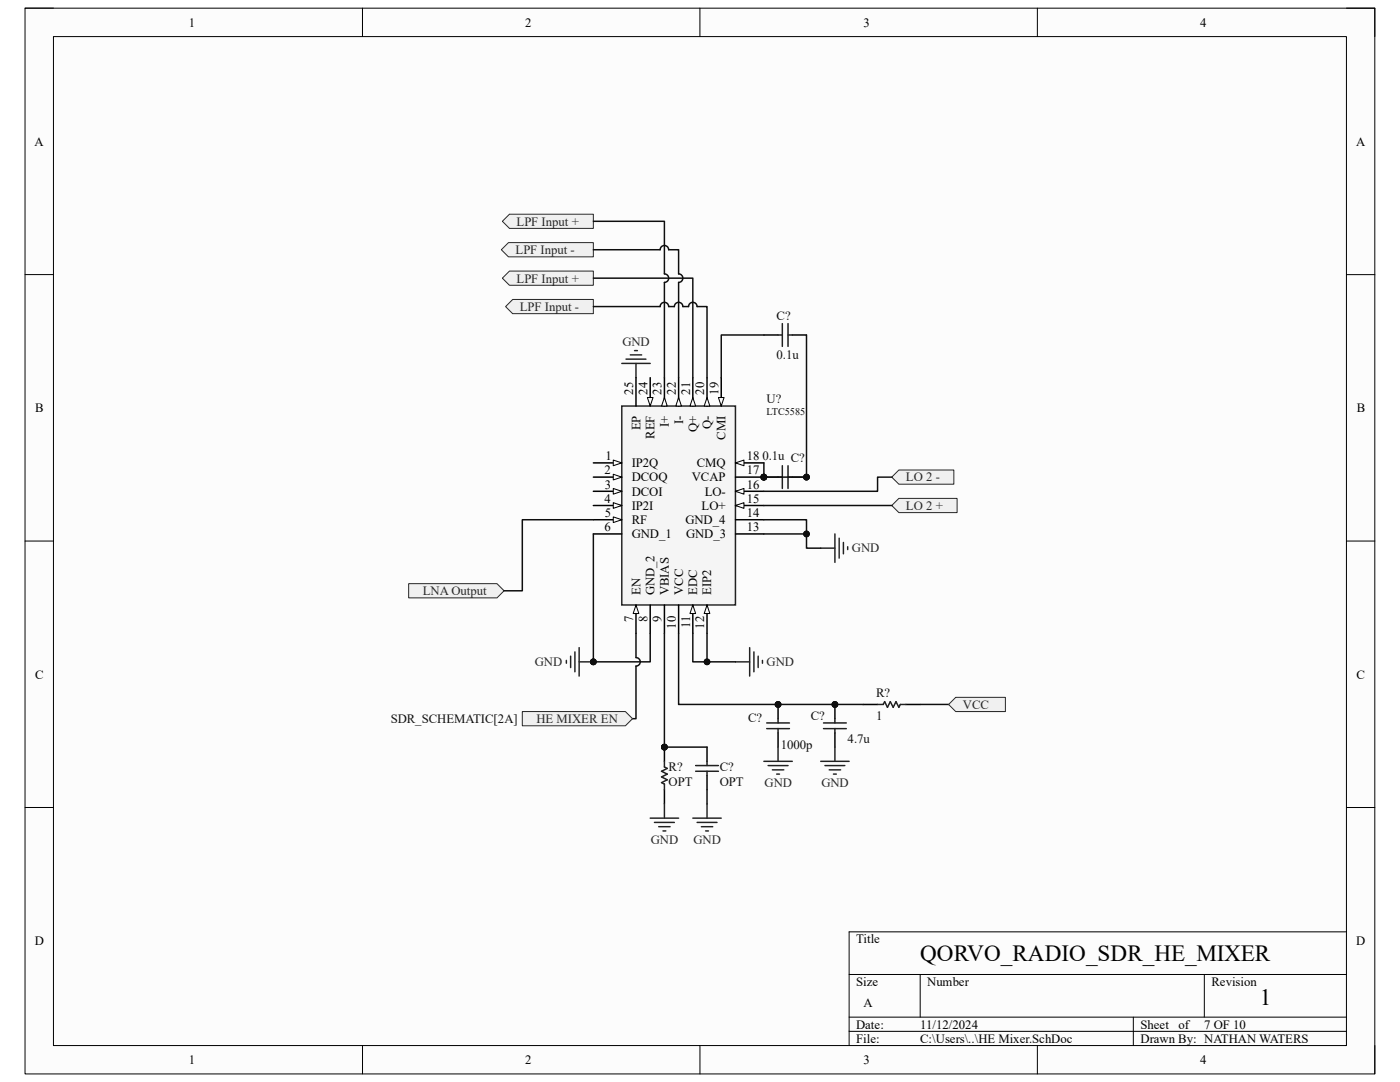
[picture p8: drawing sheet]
<svg xmlns="http://www.w3.org/2000/svg" width="279mm" height="216mm" viewBox="0 0 279 216" stroke-linecap="round" stroke-linejoin="round" font-family="sans-serif">
<path d="M5 1.6h269.4v212.7h-269.4z" fill-rule="evenodd" fill="#fcfcfc"/>
<path d="M5 1.6h269.4v212.7h-269.4z" fill="none" stroke="#000" stroke-width=".2"/>
<path d="M10.7 7.3h258v201.3h-258z" fill-rule="evenodd" fill="#fcfcfc"/>
<g fill="none" stroke="#000" stroke-width=".2">
<path d="M5 1.6h5.7M10.7 7.3h258v201.3h-258zM72.3 1.6v5.7M139.7 1.6v5.7M207 1.6v5.7M268.7 1.6h5.7v5.7M5 54.8h5.7M268.7 54.8h5.7M5 108h5.7M268.7 108h5.7M5 161.1h5.7M268.7 161.1h5.7"/>
<path d="M169.5 194.4h99.2M183.6 194.4v8.6M240.3 194.4v8.6M268.7 185.9h-99.2v22.7M72.3 208.6v5.7M139.7 208.6v5.7M169.5 203h99.2M169.5 205.8h99.2M207 208.6v5.7M226.2 203v5.6M274.4 208.6v5.7"/>
</g>
<circle cx="132.6" cy="149.1" r=".57" fill="#0e0e0e"/>
<circle cx="132.6" cy="149.1" r=".57" fill="none" stroke="#0e0e0e" stroke-width=".2"/>
<path d="M132.6 149.1v2.8M132.6 157.6v2.8" fill="none" stroke="#000" stroke-width=".3"/>
<circle cx="132.6" cy="149.1" r=".57" fill="#0e0e0e"/>
<circle cx="132.6" cy="149.1" r=".57" fill="none" stroke="#0e0e0e" stroke-width=".2"/>
<path d="M155.3 66.8h.8M156.1 64.6v4.5M157.3 64.6v4.5M157.3 66.8h.8M132.6 151.9v1.1l.6 .3-1.2 .6 1.2 .6-1.2 .5 1.2 .6-1.2 .6 .6 .2v1.2M138.8 153.9h4.6M138.8 152.8h4.6M141.1 151.9v.9M141.1 153.9v.8" fill="none" stroke="#1c1c1c" stroke-width=".3"/>
<path d="M152.4 66.8h2.9M158.1 66.8h2.9M141.1 149.1v2.8M141.1 154.7v2.9" fill="none" stroke="#000" stroke-width=".3"/>
<path d="M129.8 163.3h5.6M130.6 164.1h4M131.5 165h2.2M132.3 165.8h.6M132.6 160.4v2.9M138.3 163.3h5.6M139.1 164.1h4M140 165h2.2M140.8 165.8h.6M141.1 160.4v2.9" fill="none" stroke="#262626" stroke-width=".3"/>
<circle cx="152.4" cy="95.2" r=".57" fill="#0e0e0e"/>
<circle cx="152.4" cy="95.2" r=".57" fill="none" stroke="#0e0e0e" stroke-width=".2"/>
<circle cx="161" cy="95.2" r=".57" fill="#0e0e0e"/>
<circle cx="161" cy="95.2" r=".57" fill="none" stroke="#0e0e0e" stroke-width=".2"/>
<path d="M152.4 95.2h2.9" fill="none" stroke="#000" stroke-width=".3"/>
<circle cx="152.4" cy="95.2" r=".57" fill="#0e0e0e"/>
<circle cx="152.4" cy="95.2" r=".57" fill="none" stroke="#0e0e0e" stroke-width=".2"/>
<path d="M158.1 95.2h2.9" fill="none" stroke="#000" stroke-width=".3"/>
<circle cx="161" cy="95.2" r=".57" fill="#0e0e0e"/>
<circle cx="161" cy="95.2" r=".57" fill="none" stroke="#0e0e0e" stroke-width=".2"/>
<path d="M155.3 95.2h.8M156.1 92.9v4.6M157.3 92.9v4.6M157.3 95.2h.8M175.1 140.6h1.2l.3-.6 .5 1.1 .6-1.1 .6 1.1 .5-1.1 .6 1.1 .3-.5h1.1" fill="none" stroke="#1c1c1c" stroke-width=".3"/>
<path d="M172.3 140.6h2.8M180.8 140.6h2.8" fill="none" stroke="#000" stroke-width=".3"/>
<path d="M113 131.8v.5M113.9 130.9v2.3M114.7 130.1v3.9M115.6 132.1h2.8M115.6 129.2v5.7M146.8 132.1h2.8M149.6 129.2v5.7M150.5 130.1v3.9M151.3 130.9v2.3M152.2 131.8v.5" fill="none" stroke="#262626" stroke-width=".3"/>
<circle cx="118.4" cy="132.1" r=".57" fill="#0e0e0e"/>
<circle cx="118.4" cy="132.1" r=".57" fill="none" stroke="#0e0e0e" stroke-width=".2"/>
<path d="M124.1 72.5h5.7M124.9 71.7h4M125.8 70.8h2.3M126.6 70h.6M126.9 72.5v2.9M163.8 109.4h2.8M166.6 106.5v5.7M167.5 107.4v4M168.3 108.2v2.3M169.2 109.1v.6" fill="none" stroke="#262626" stroke-width=".3"/>
<circle cx="166.6" cy="140.6" r=".57" fill="#0e0e0e"/>
<circle cx="166.6" cy="140.6" r=".57" fill="none" stroke="#0e0e0e" stroke-width=".2"/>
<path d="M166.6 140.6v2.8M166.6 146.2v2.9" fill="none" stroke="#000" stroke-width=".3"/>
<circle cx="166.6" cy="140.6" r=".57" fill="#0e0e0e"/>
<circle cx="166.6" cy="140.6" r=".57" fill="none" stroke="#0e0e0e" stroke-width=".2"/>
<path d="M164.4 144.3h4.5M164.4 145.4h4.5M166.6 143.4v.9M166.6 145.4v.8" fill="none" stroke="#1c1c1c" stroke-width=".3"/>
<path d="M163.8 151.9h5.7M164.6 152.8h4M165.5 153.6h2.3M166.3 154.5h.6M166.6 149.1v2.8" fill="none" stroke="#262626" stroke-width=".3"/>
<circle cx="155.3" cy="140.6" r=".57" fill="#0e0e0e"/>
<circle cx="155.3" cy="140.6" r=".57" fill="none" stroke="#0e0e0e" stroke-width=".2"/>
<path d="M155.3 140.6v2.8M155.3 146.2v2.9" fill="none" stroke="#000" stroke-width=".3"/>
<circle cx="155.3" cy="140.6" r=".57" fill="#0e0e0e"/>
<circle cx="155.3" cy="140.6" r=".57" fill="none" stroke="#0e0e0e" stroke-width=".2"/>
<path d="M153 144.3h4.5M153 145.4h4.5M155.3 143.4v.9M155.3 145.4v.8" fill="none" stroke="#1c1c1c" stroke-width=".3"/>
<path d="M152.4 151.9h5.7M153.3 152.8h4M154.1 153.6h2.3M155 154.5h.6M155.3 149.1v2.8" fill="none" stroke="#262626" stroke-width=".3"/>
<circle cx="152.4" cy="95.2" r=".57" fill="#0e0e0e"/>
<circle cx="152.4" cy="95.2" r=".57" fill="none" stroke="#0e0e0e" stroke-width=".2"/>
<path d="M124.1 81h22.7v39.7h-22.7z" fill-rule="evenodd" fill="#f5f5f5"/>
<path d="M124.1 81h22.7v39.7h-22.7z" fill="none" stroke="#262626" stroke-width=".3"/>
<path d="M118.4 92.4h5.7" fill="none" stroke="#000" stroke-width=".3"/>
<path d="M122.4 91.8l1.7 .6-1.7 .5z" fill="#fbfbfb"/>
<path d="M122.4 91.8l1.7 .6-1.7 .5z" fill="none" stroke="#000" stroke-width=".2"/>
<path d="M118.4 95.2h5.7" fill="none" stroke="#000" stroke-width=".3"/>
<path d="M122.4 94.6l1.7 .6-1.7 .6z" fill="#fbfbfb"/>
<path d="M122.4 94.6l1.7 .6-1.7 .6z" fill="none" stroke="#000" stroke-width=".2"/>
<path d="M118.4 98h5.7" fill="none" stroke="#000" stroke-width=".3"/>
<path d="M122.4 97.5l1.7 .5-1.7 .6z" fill="#fbfbfb"/>
<path d="M122.4 97.5l1.7 .5-1.7 .6z" fill="none" stroke="#000" stroke-width=".2"/>
<path d="M118.4 100.9h5.7" fill="none" stroke="#000" stroke-width=".3"/>
<path d="M122.4 100.3l1.7 .6-1.7 .5z" fill="#fbfbfb"/>
<path d="M122.4 100.3l1.7 .6-1.7 .5z" fill="none" stroke="#000" stroke-width=".2"/>
<path d="M118.4 103.7h5.7" fill="none" stroke="#000" stroke-width=".3"/>
<path d="M122.4 103.1l1.7 .6-1.7 .6z" fill="#fbfbfb"/>
<path d="M122.4 103.1l1.7 .6-1.7 .6z" fill="none" stroke="#000" stroke-width=".2"/>
<path d="M118.4 106.5h5.7M126.9 120.7v5.7" fill="none" stroke="#000" stroke-width=".3"/>
<path d="M126.9 120.7l.6 1.7h-1.1z" fill="#fbfbfb"/>
<path d="M126.9 120.7l.6 1.7h-1.1z" fill="none" stroke="#000" stroke-width=".2"/>
<path d="M129.8 120.7v5.7M132.6 120.7v5.7M135.4 120.7v5.7M138.3 120.7v5.7" fill="none" stroke="#000" stroke-width=".3"/>
<path d="M138.3 120.7l.5 1.7h-1.1z" fill="#fbfbfb"/>
<path d="M138.3 120.7l.5 1.7h-1.1z" fill="none" stroke="#000" stroke-width=".2"/>
<path d="M141.1 120.7v5.7" fill="none" stroke="#000" stroke-width=".3"/>
<path d="M141.1 120.7l.6 1.7h-1.2z" fill="#fbfbfb"/>
<path d="M141.1 120.7l.6 1.7h-1.2z" fill="none" stroke="#000" stroke-width=".2"/>
<path d="M146.8 92.4h5.6" fill="none" stroke="#000" stroke-width=".3"/>
<path d="M146.8 92.4l1.7-.6v1.1z" fill="#fbfbfb"/>
<path d="M146.8 92.4l1.7-.6v1.1z" fill="none" stroke="#000" stroke-width=".2"/>
<path d="M146.8 95.2h5.6" fill="none" stroke="#000" stroke-width=".3"/>
<circle cx="152.4" cy="95.2" r=".57" fill="#0e0e0e"/>
<circle cx="152.4" cy="95.2" r=".57" fill="none" stroke="#0e0e0e" stroke-width=".2"/>
<path d="M146.8 98h5.6" fill="none" stroke="#000" stroke-width=".3"/>
<path d="M146.8 98l1.7-.5v1.1z" fill="#fbfbfb"/>
<path d="M146.8 98l1.7-.5v1.1z" fill="none" stroke="#000" stroke-width=".2"/>
<path d="M146.8 100.9h5.6" fill="none" stroke="#000" stroke-width=".3"/>
<path d="M146.8 100.9l1.7-.6v1.1z" fill="#fbfbfb"/>
<path d="M146.8 100.9l1.7-.6v1.1z" fill="none" stroke="#000" stroke-width=".2"/>
<path d="M126.9 75.4v5.6M129.8 75.4v5.6M146.8 103.7h5.6M146.8 106.5h5.6" fill="none" stroke="#000" stroke-width=".3"/>
<path d="M129.2 79.3h1.1l-.5 1.7z" fill="#fbfbfb"/>
<path d="M129.2 79.3h1.1l-.5 1.7z" fill="none" stroke="#000" stroke-width=".2"/>
<path d="M132.6 75.4v5.6" fill="none" stroke="#000" stroke-width=".3"/>
<path d="M132.6 79.3l.6 1.7h-1.2z" fill="#fbfbfb"/>
<path d="M132.6 79.3l.6 1.7h-1.2z" fill="none" stroke="#000" stroke-width=".2"/>
<path d="M135.4 75.4v5.6" fill="none" stroke="#000" stroke-width=".3"/>
<path d="M135.4 79.3l.6 1.7h-1.1z" fill="#fbfbfb"/>
<path d="M135.4 79.3l.6 1.7h-1.1z" fill="none" stroke="#000" stroke-width=".2"/>
<path d="M138.3 75.4v5.6" fill="none" stroke="#000" stroke-width=".3"/>
<path d="M138.3 79.3l.5 1.7h-1.1z" fill="#fbfbfb"/>
<path d="M138.3 79.3l.5 1.7h-1.1z" fill="none" stroke="#000" stroke-width=".2"/>
<path d="M141.1 75.4v5.6" fill="none" stroke="#000" stroke-width=".3"/>
<path d="M141.1 79.3l.6 1.7h-1.2z" fill="#fbfbfb"/>
<path d="M141.1 79.3l.6 1.7h-1.2z" fill="none" stroke="#000" stroke-width=".2"/>
<path d="M143.9 75.4v5.6" fill="none" stroke="#000" stroke-width=".3"/>
<path d="M143.4 79.3h1.1l-.6 1.7z" fill="#fbfbfb"/>
<path d="M143.4 79.3h1.1l-.6 1.7z" fill="none" stroke="#000" stroke-width=".2"/>
<path d="M81.6 116.5h17.6l1.4 1.4-1.4 1.4h-17.6z" fill-rule="evenodd" fill="#f0f0f0"/>
<path d="M81.6 116.5h17.6l1.4 1.4-1.4 1.4h-17.6z" fill="none" stroke="#262626" stroke-width=".2"/>
<path d="M178 95.2l1.4-1.4h11v2.8h-11z" fill-rule="evenodd" fill="#f0f0f0"/>
<path d="M178 95.2l1.4-1.4h11v2.8h-11z" fill="none" stroke="#262626" stroke-width=".2"/>
<path d="M178 100.9l1.4-1.4h11.6v2.8h-11.6z" fill-rule="evenodd" fill="#f0f0f0"/>
<path d="M178 100.9l1.4-1.4h11.6v2.8h-11.6z" fill="none" stroke="#262626" stroke-width=".2"/>
<path d="M101.7 42.7h16.7v2.9h-16.7l-1.4-1.4z" fill-rule="evenodd" fill="#f0f0f0"/>
<path d="M101.7 42.7h16.7v2.9h-16.7l-1.4-1.4z" fill="none" stroke="#262626" stroke-width=".2"/>
<path d="M101.5 48.4h16.9v2.8h-16.9l-1.5-1.4z" fill-rule="evenodd" fill="#f0f0f0"/>
<path d="M101.5 48.4h16.9v2.8h-16.9l-1.5-1.4z" fill="none" stroke="#262626" stroke-width=".2"/>
<path d="M101.7 54.1h16.7v2.8h-16.7l-1.4-1.4z" fill-rule="evenodd" fill="#f0f0f0"/>
<path d="M101.7 54.1h16.7v2.8h-16.7l-1.4-1.4z" fill="none" stroke="#262626" stroke-width=".2"/>
<path d="M100.9 61.2l1.4-1.4h16.1v2.8h-16.1z" fill-rule="evenodd" fill="#f0f0f0"/>
<path d="M100.9 61.2l1.4-1.4h16.1v2.8h-16.1z" fill="none" stroke="#262626" stroke-width=".2"/>
<path d="M132.6 126.4v22.7" fill="none" stroke="#0e0e0e" stroke-width=".3"/>
<circle cx="132.6" cy="149.1" r=".57" fill="#0e0e0e"/>
<circle cx="132.6" cy="149.1" r=".57" fill="none" stroke="#0e0e0e" stroke-width=".2"/>
<path d="M132.6 149.1h8.5" fill="none" stroke="#0e0e0e" stroke-width=".3"/>
<circle cx="132.6" cy="149.1" r=".57" fill="#0e0e0e"/>
<circle cx="132.6" cy="149.1" r=".57" fill="none" stroke="#0e0e0e" stroke-width=".2"/>
<path d="M152.4 66.8h-8.5v8.6M161 66.8v28.4h-8.6M141.1 157.6v2.8" fill="none" stroke="#0e0e0e" stroke-width=".3"/>
<circle cx="161" cy="95.2" r=".57" fill="#0e0e0e"/>
<circle cx="161" cy="95.2" r=".57" fill="none" stroke="#0e0e0e" stroke-width=".2"/>
<circle cx="152.4" cy="95.2" r=".57" fill="#0e0e0e"/>
<circle cx="152.4" cy="95.2" r=".57" fill="none" stroke="#0e0e0e" stroke-width=".2"/>
<path d="M135.4 126.4v14.2h36.9" fill="none" stroke="#0e0e0e" stroke-width=".3"/>
<circle cx="155.3" cy="140.6" r=".57" fill="#0e0e0e"/>
<circle cx="155.3" cy="140.6" r=".57" fill="none" stroke="#0e0e0e" stroke-width=".2"/>
<circle cx="166.6" cy="140.6" r=".57" fill="#0e0e0e"/>
<circle cx="166.6" cy="140.6" r=".57" fill="none" stroke="#0e0e0e" stroke-width=".2"/>
<path d="M138.3 126.4v5.7h8.5" fill="none" stroke="#0e0e0e" stroke-width=".3"/>
<circle cx="141.1" cy="132.1" r=".57" fill="#0e0e0e"/>
<circle cx="141.1" cy="132.1" r=".57" fill="none" stroke="#0e0e0e" stroke-width=".2"/>
<path d="M141.1 126.4v5.7" fill="none" stroke="#0e0e0e" stroke-width=".3"/>
<circle cx="141.1" cy="132.1" r=".57" fill="#0e0e0e"/>
<circle cx="141.1" cy="132.1" r=".57" fill="none" stroke="#0e0e0e" stroke-width=".2"/>
<path d="M129.8 126.4v5.7h-11.4" fill="none" stroke="#0e0e0e" stroke-width=".3"/>
<circle cx="118.4" cy="132.1" r=".57" fill="#0e0e0e"/>
<circle cx="118.4" cy="132.1" r=".57" fill="none" stroke="#0e0e0e" stroke-width=".2"/>
<path d="M152.4 103.7h8.6v5.7h2.8" fill="none" stroke="#0e0e0e" stroke-width=".3"/>
<circle cx="161" cy="106.5" r=".57" fill="#0e0e0e"/>
<circle cx="161" cy="106.5" r=".57" fill="none" stroke="#0e0e0e" stroke-width=".2"/>
<path d="M118.4 55.5h19.9v19.9M152.4 92.4v2.8M183.6 140.6h5.7" fill="none" stroke="#0e0e0e" stroke-width=".3"/>
<circle cx="152.4" cy="95.2" r=".57" fill="#0e0e0e"/>
<circle cx="152.4" cy="95.2" r=".57" fill="none" stroke="#0e0e0e" stroke-width=".2"/>
<path d="M152.4 106.5h8.6" fill="none" stroke="#0e0e0e" stroke-width=".3"/>
<circle cx="161" cy="106.5" r=".57" fill="#0e0e0e"/>
<circle cx="161" cy="106.5" r=".57" fill="none" stroke="#0e0e0e" stroke-width=".2"/>
<path d="M118.4 106.5v25.6" fill="none" stroke="#0e0e0e" stroke-width=".3"/>
<circle cx="118.4" cy="132.1" r=".57" fill="#0e0e0e"/>
<circle cx="118.4" cy="132.1" r=".57" fill="none" stroke="#0e0e0e" stroke-width=".2"/>
<path d="M118.4 44.2h14.2v10.5a.85 .85 0 0 1 .9 .8 .85 .85 0 0 1-.9 .9v19M118.4 49.8h13.3a.85 .85 0 0 1 .9-.8 .85 .85 0 0 1 .8 .8h2v4.9a.85 .85 0 0 1 .9 .8 .85 .85 0 0 1-.9 .9v19M118.4 61.2h13.3a.85 .85 0 0 1 .9-.9 .85 .85 0 0 1 .8 .9h1.2a.85 .85 0 0 1 .8-.9 .85 .85 0 0 1 .9 .9h1.1a.85 .85 0 0 1 .9-.9 .85 .85 0 0 1 .8 .9h2v14.2M178 95.2h-2.9v2.8h-22.6M152.5 100.9h25.5" fill="none" stroke="#0e0e0e" stroke-width=".3"/>
<path d="M190.7 139.1h9.9v2.9h-9.9l-1.4-1.4z" fill-rule="evenodd" fill="#f0f0f0"/>
<path d="M190.7 139.1h9.9v2.9h-9.9l-1.4-1.4z" fill="none" stroke="#262626" stroke-width=".2"/>
<path d="M118.4 103.7h-14.2v14.2h-3.6M126.9 126.4v4.8a.85 .85 0 0 1 .9 .9 .85 .85 0 0 1-.9 .8v10.5h-4.7" fill="none" stroke="#0e0e0e" stroke-width=".3"/>
<path d="M104.2 142h20.6l1.4 1.4-1.4 1.4h-20.6z" fill-rule="evenodd" fill="#f0f0f0"/>
<path d="M104.2 142h20.6l1.4 1.4-1.4 1.4h-20.6z" fill="none" stroke="#262626" stroke-width=".2"/>
<g font-size="4.6">
<text x="183.6" y="191.8">QORVO_RADIO_SDR_HE_MIXER</text>
<text x="251.4" y="200.5">1</text>
</g>
<g font-size="2.5">
<text x="37.7" y="5.3">1</text>
<text x="104.8" y="5.3">2</text>
<text x="172.3" y="5.3">3</text>
<text x="239.5" y="5.3">4</text>
<text x="6.9" y="29.1">A</text>
<text x="270.6" y="29.1">A</text>
<text x="7" y="82.3">B</text>
<text x="126.4" y="78.7" transform="rotate(-90 126.4 78.7)">25</text>
<text x="129.2" y="78.7" transform="rotate(-90 129.2 78.7)">24</text>
<text x="132" y="78.7" transform="rotate(-90 132 78.7)">23</text>
<text x="134.9" y="78.7" transform="rotate(-90 134.9 78.7)">22</text>
<text x="137.7" y="78.7" transform="rotate(-90 137.7 78.7)">21</text>
<text x="140.5" y="78.7" transform="rotate(-90 140.5 78.7)">20</text>
<text x="143.4" y="78.7" transform="rotate(-90 143.4 78.7)">19</text>
<text x="270.8" y="82.3">B</text>
<text x="127.8" y="85.9" transform="rotate(-90 127.8 85.9)">EP</text>
<text x="130.6" y="87.6" transform="rotate(-90 130.6 87.6)">REF</text>
<text x="133.5" y="85.3" transform="rotate(-90 133.5 85.3)">I+</text>
<text x="136.3" y="84.6" transform="rotate(-90 136.3 84.6)">I-</text>
<text x="139.2" y="86.2" transform="rotate(-90 139.2 86.2)">Q+</text>
<text x="141.9" y="85.6" transform="rotate(-90 141.9 85.6)">Q-</text>
<text x="144.8" y="87.8" transform="rotate(-90 144.8 87.8)">CMI</text>
<text x="120.6" y="94.7">2</text>
<text x="120.9" y="91.8">1</text>
<text x="126.1" y="93.2">IP2Q</text>
<text x="139.1" y="93.2">CMQ</text>
<text x="149.1" y="91.8">18</text>
<text x="149.1" y="94.7">17</text>
<text x="120.6" y="100.3">4</text>
<text x="120.7" y="97.5">3</text>
<text x="126.1" y="96.1">DCOQ</text>
<text x="126.1" y="98.9">DCOI</text>
<text x="126.1" y="101.7">IP2I</text>
<text x="138" y="96.1">VCAP</text>
<text x="140" y="101.7">LO+</text>
<text x="140.6" y="98.9">LO-</text>
<text x="149.1" y="97.5">16</text>
<text x="149.1" y="100.3">15</text>
<text x="120.6" y="106">6</text>
<text x="120.7" y="103.2">5</text>
<text x="126.1" y="104.6">RF</text>
<text x="126.1" y="107.4">GND_1</text>
<text x="136.8" y="104.6">GND_4</text>
<text x="136.9" y="107.4">GND_3</text>
<text x="149.1" y="103.2">14</text>
<text x="149.1" y="106">13</text>
<text x="127.8" y="118.7" transform="rotate(-90 127.8 118.7)">EN</text>
<text x="130.6" y="118.7" transform="rotate(-90 130.6 118.7)">GND_2</text>
<text x="133.5" y="118.7" transform="rotate(-90 133.5 118.7)">VBIAS</text>
<text x="136.3" y="118.7" transform="rotate(-90 136.3 118.7)">VCC</text>
<text x="139.2" y="118.7" transform="rotate(-90 139.2 118.7)">EDC</text>
<text x="141.9" y="118.7" transform="rotate(-90 141.9 118.7)">EIP2</text>
<text x="126.4" y="124.2" transform="rotate(-90 126.4 124.2)">7</text>
<text x="129.2" y="124.1" transform="rotate(-90 129.2 124.1)">8</text>
<text x="132" y="124.2" transform="rotate(-90 132 124.2)">9</text>
<text x="134.9" y="125.5" transform="rotate(-90 134.9 125.5)">10</text>
<text x="137.7" y="125.2" transform="rotate(-90 137.7 125.2)">11</text>
<text x="140.5" y="125.4" transform="rotate(-90 140.5 125.4)">12</text>
<text x="7" y="135.4">C</text>
<text x="270.7" y="135.4">C</text>
<text x="6.9" y="188.6">D</text>
<text x="170.9" y="188.2">Title</text>
<text x="270.7" y="188.6">D</text>
<text x="170.9" y="196.7">Size</text>
<text x="185" y="196.7">Number</text>
<text x="241.8" y="196.7">Revision</text>
<text x="172.3" y="201">A</text>
<text x="170.9" y="205.2">Date:</text>
<text x="170.9" y="208.1">File:</text>
<text x="183.6" y="205.2">11/12/2024</text>
<text x="183.7" y="208.1">C:\Users\..\HE Mixer.SchDoc</text>
<text x="227.6" y="208.1">Drawn By: NATHAN WATERS</text>
<text x="227.6" y="205.2">Sheet</text>
<text x="235.2" y="205.2">of</text>
<text x="240.3" y="205.2">7 OF 10</text>
<text x="37.7" y="212.3">1</text>
<text x="104.8" y="212.3">2</text>
<text x="172.3" y="212.3">3</text>
<text x="239.5" y="212.3">4</text>
</g>
<g font-size="2.5" fill="#262626">
<text x="103.1" y="45">LPF Input +</text>
<text x="102.9" y="50.7">LPF Input -</text>
<text x="103.1" y="56.4">LPF Input +</text>
<text x="103.7" y="62.1">LPF Input -</text>
<text x="124.2" y="69.1">GND</text>
<text x="180.8" y="96.1">LO 2 -</text>
<text x="180.8" y="101.7">LO 2 +</text>
<text x="170" y="110.2">GND</text>
<text x="84.4" y="118.7">LNA Output</text>
<text x="106.7" y="132.9">GND</text>
<text x="153" y="132.9">GND</text>
<text x="192.2" y="141.4">VCC</text>
<text x="107.1" y="144.3">HE MIXER EN</text>
<text x="152.6" y="157">GND</text>
<text x="163.9" y="157">GND</text>
<text x="129.9" y="168.4">GND</text>
<text x="138.4" y="168.4">GND</text>
</g>
<g font-size="2.5" fill="#0e0e0e">
<text x="155" y="63.8">C?</text>
<text x="155" y="71.7">0.1u</text>
<text x="153" y="80.5">U?</text>
<text x="152.1" y="91.8">0.1u C?</text>
<text x="149.3" y="144">C?</text>
<text x="161.8" y="143.7">C?</text>
<text x="174.8" y="143.7">1</text>
<text x="174.8" y="139.1">R?</text>
<text x="78" y="144.3">SDR_SCHEMATIC[2A]</text>
<text x="155.8" y="149.4">1000p</text>
<text x="169.2" y="148.3">4.7u</text>
<text x="133.4" y="153.9">R?</text>
<text x="143.6" y="153.9">C?</text>
<text x="133.4" y="156.8">OPT</text>
<text x="143.6" y="156.8">OPT</text>
</g>
<text font-size="2" fill="#0e0e0e" x="153" y="82.8">LTC5585</text>
</svg>
